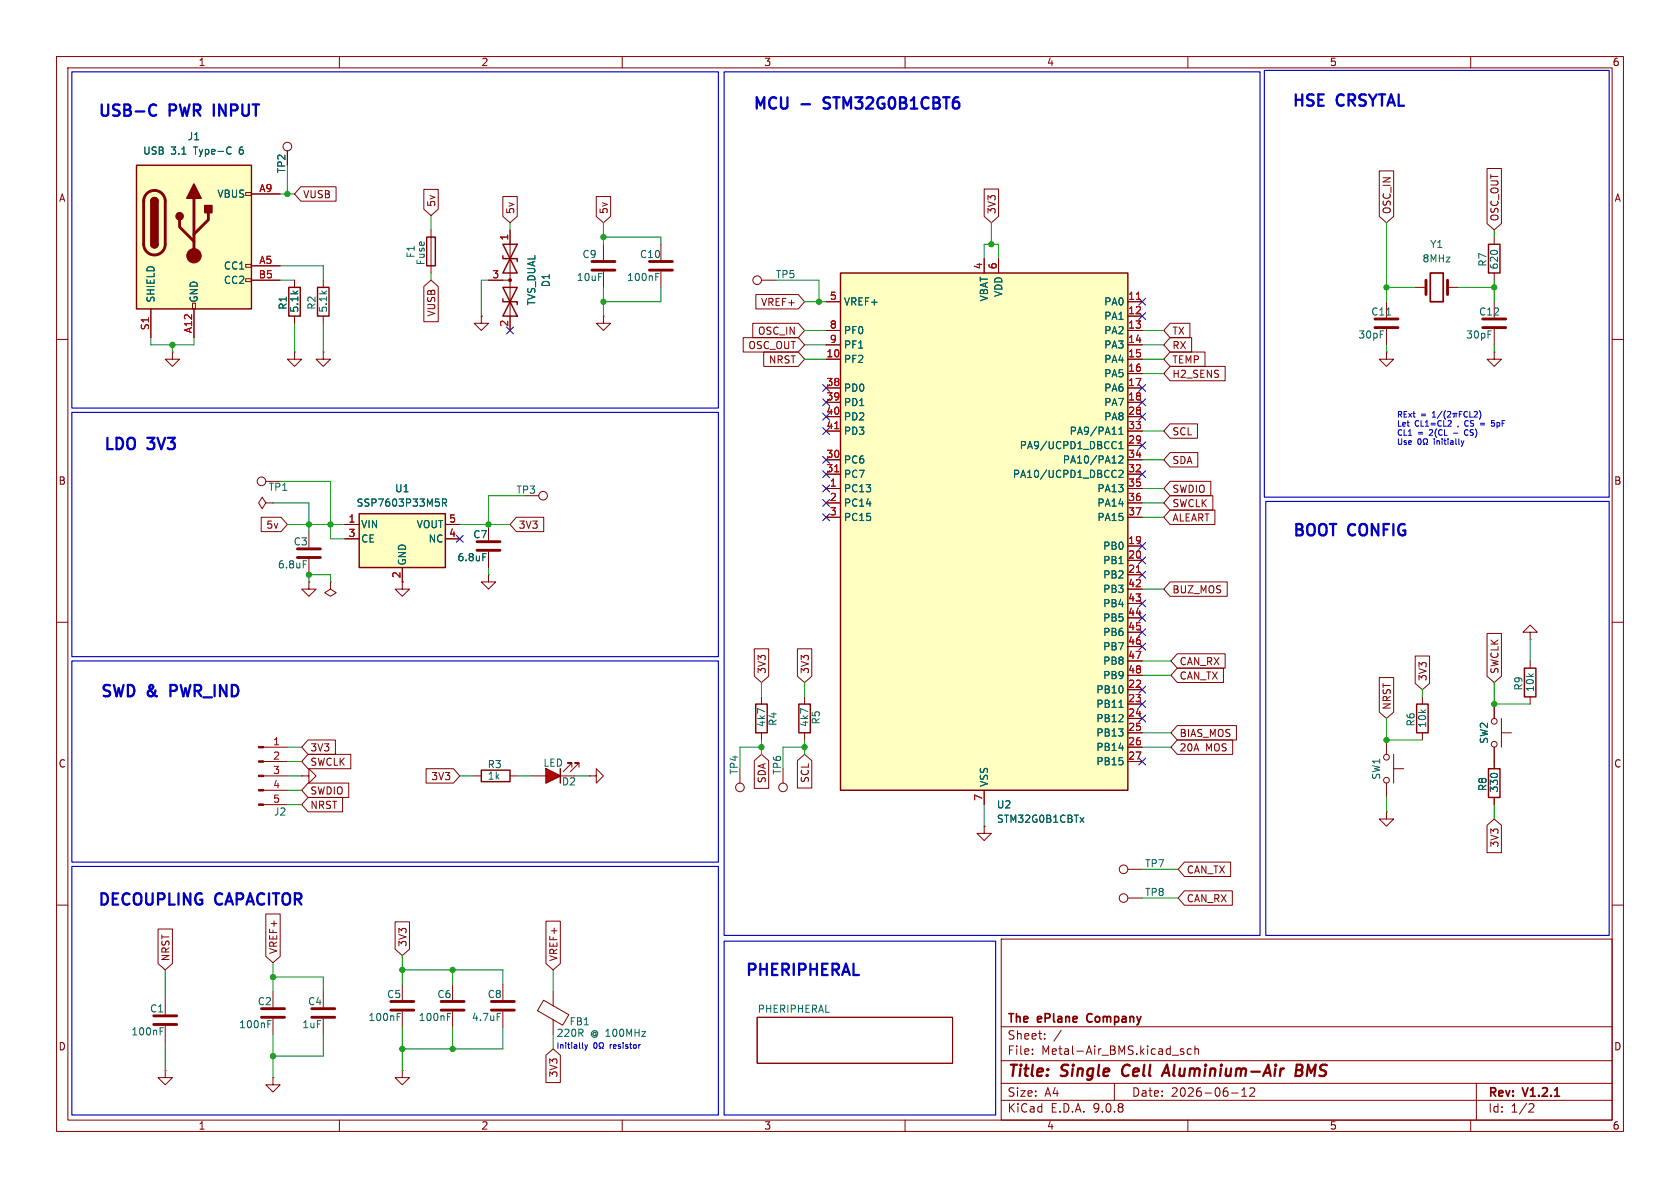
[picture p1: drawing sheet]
<svg xmlns="http://www.w3.org/2000/svg" width="297mm" height="210mm" viewBox="0 0 297 210" stroke-linecap="round" stroke-linejoin="round" font-family="sans-serif">
<g fill="none" stroke="#840000" stroke-width=".18">
<path d="M10 10h277v190h-277zM12 12h273v186h-273zM60 10v2M110 10v2M160 10v2M210 10v2M260 10v2M76.2 40.6v7.7M86.4 49.5h3.8M90.2 40.6v17.8M106.7 55.9v1.3h1.2l-1.2 1.2-1.3-1.2h1.3M106.7 55.9h.1"/>
<path d="M106.7 43.2v2.8M106.7 48v2.8M116.8 43.2v2.8M116.8 48v2.8M245.1 53.3v2.8M245.1 58.2v2.8M250.2 50.8h1.9M255.9 50.8h1.9M264.2 41.9v1.3M264.2 48.3v1.2M264.2 53.3v2.8M264.2 58.2v2.8"/>
<path d="M10 60h2M264.2 62.2v1.3h1.2l-1.2 1.3-1.3-1.3h1.3M264.2 62.2h.1M285 60h2M10 110h2M71.1 102.9v1.2h1.3l-1.3 1.3-1.3-1.3h1.3M86.4 101.6v1.3h1.2l-1.2 1.2-1.3-1.2h1.3M86.4 101.6h.1M285 110h2M53.3 137.2h1.3v-1.3l1.3 1.3-1.3 1.2v-1.2M53.3 137.2h.1M10 160h2"/>
<path d="M29.2 176.5v2.8M48.3 175.3v2.8M57.1 175.3v2.8M71.1 174v2.8M71.1 178.8v2.8M133.9 179.8h34.5v8.2h-34.5zM177 166h108v32h-108zM285 160h2M29.2 189.2v1.3h1.3l-1.3 1.3-1.3-1.3h1.3M29.2 189.2h.1M29.2 181.4v2.8M48.3 180.1v2.8"/>
<path d="M57.1 180.1v2.8M60 198v2M71.1 189.2v1.3h1.3l-1.3 1.3-1.3-1.3h1.3M71.1 189.2h.1M110 198v2M160 198v2M177 194.5h108M177 191.5h108M177 187.5h108M177 181.5h108M182.5 186.3v.1M182.5 185.5v.1"/>
<path d="M184.7 183.6v.1M184.7 182.8v.1M187.6 182.1l-1.3 2M197 191.5v3M209.2 185.5l-.3-.1-.2 .2v.2l.5 .2v.3h-.5M210 198v2M210.6 185.5l-.4-.1-.3 .3v.4l.1 .2h.6M211.2 185.5l.3-.1 .3 .1 .1 .9M211.2 184.9v1.5M217.7 193.2h1.2M219.5 193.8h.9M219.5 192.7l.5-.4v1.5"/>
<path d="M221 192.4l.5-.1 .2 .1 .1 .3-.9 1.1h.9M260 198v2M261 191.5v6.5M270.5 195.1l.5 .1 .2 .3-1 1.1h1"/>
</g>
<path d="M198.7 188.5a1.27 1.27 0 0 0-.1 1.6M205.4 190.2l.9-2 .4 2M205.7 189.6h.9M229.1 189.2h.7M229.3 188.2h.6a.49 .49 0 0 1 .4 .5 .49 .49 0 0 1-.5 .5l.3 .1a.58 .58 0 0 1-.3 .9h-.8z" fill="none" stroke="#840000" stroke-width=".4"/>
<path d="M252.9 48.3h2.2v5h-2.2zM192.3 179.4l-.2 .4 .2 .7" fill="none" stroke="#840000" stroke-width=".3"/>
<path d="M75.4 41.9h1.6v5.1h-1.6zM88.9 43.2h2.5l-2.5 5.1h2.5zM88.9 45.2v.5h2.5v.5M88.9 52.8v.5h2.5v.5M88.9 50.8h2.5l-2.5 5.1h2.5zM263.1 43.2h2.1v5.1h-2.1z" fill="none" stroke="#840000" stroke-width=".25"/>
<circle cx="90.2" cy="49.5" r=".25" fill="#840000" stroke="#840000" stroke-width=".18"/>
<g fill="none" stroke="#840000" stroke-width=".51">
<path d="M104.6 46.2h4.1M104.6 47.8h4.1M114.8 46.2h4.1M114.8 47.8h4.1M243.1 56.4h4M243.1 57.9h4M252.1 49.5v2.6M255.9 49.5v2.6M262.1 56.4h4.1M262.1 57.9h4.1M27.2 179.6h4M46.2 178.3h4.1"/>
<path d="M46.2 179.8h4.1M55.1 178.3h4.1M55.1 179.8h4.1M69.1 177h4.1M69.1 178.6h4.1M27.2 181.1h4"/>
</g>
<path d="M115.9 48.9h.5M115.9 48.3h.6M245.1 55.7h.8M70.2 179.7h.4M70.2 179.1h.6M28.3 182.3h.4M28.3 181.7h.6M47.4 181h.4M47.4 180.4h.6" fill="none" stroke="#006464" stroke-width=".18"/>
<path d="M148.6 48.3h50.8v91.4h-50.8z" fill="#ffffc2"/>
<path d="M148.6 48.3h50.8v91.4h-50.8zM85.1 136.1h5.1v2.1h-5.1zM263.1 135.9h2.1v5.1h-2.1z" fill="none" stroke="#840000" stroke-width=".25"/>
<g fill="none" stroke="#840000" stroke-width=".18">
<path d="M50.8 26.7v2.5M134.6 49.5h2.6M146 53.3h2.6M146 58.4h2.6M174 45.7v2.6M176.5 45.7v2.6M199.4 53.3h2.5M199.4 58.4h2.5M199.4 55.9h2.5M146 61h2.6M146 63.5h2.6M146 68.6h2.6"/>
<path d="M146 71.1h2.6M146 73.7h2.6M146 76.2h2.6M199.4 61h2.5M199.4 63.5h2.5M199.4 68.6h2.5M199.4 71.1h2.5M199.4 73.7h2.5M199.4 76.2h2.5M199.4 66h2.5M199.4 78.7h2.5M146 81.3h2.6"/>
<path d="M146 83.8h2.6M146 86.4h2.6M146 88.9h2.6M146 91.4h2.6M199.4 81.3h2.5M199.4 83.8h2.5M199.4 86.4h2.5M199.4 88.9h2.5M199.4 91.4h2.5M199.4 96.5h2.5M199.4 99.1h2.5M199.4 101.6h2.5"/>
<path d="M199.4 104.1h2.5M199.4 106.7h2.5M199.4 109.2h2.5M199.4 111.8h2.5M199.4 114.3h2.5M199.4 116.8h2.5M199.4 119.4h2.5M46.6 132.1h4.2M46.6 134.6h4.2M46.6 137.2h4.2M46.6 139.7h4.2M83.8 137.2h1.3"/>
<path d="M90.2 137.2h1.2M174 139.7v2.5M199.4 121.9h2.5M199.4 124.5h2.5M199.4 127h2.5M199.4 129.5h2.5M199.4 132.1h2.5M199.4 134.6h2.5M245.1 130.8v2.6M245.1 138.4v2.6M246.4 135.9h1.8M246.4 133.4v5"/>
<path d="M264.2 134.6v1.3M46.6 142.2h4.2M245.1 143.5v1.3h1.3l-1.3 1.3-1.3-1.3h1.3M245.1 143.5h.1M264.2 141v1.2M80 174v2.8M80 178.8v2.8M88.9 174v2.8M88.9 178.8v2.8M96.1 176.8l4.5 2.6-1.1 1.8-4.5-2.5zM97.8 175.3v2.5M48.3 190.5v1.3h-1.3l1.3 1.2 1.2-1.2h-1.2"/>
<path d="M48.3 190.5h.1M97.8 180.3v2.6"/>
<circle cx="50.8" cy="25.9" r=".76"/>
<circle cx="133.9" cy="49.5" r=".76"/>
<circle cx="245.1" cy="133.9" r=".51"/>
<circle cx="245.1" cy="137.9" r=".51"/>
</g>
<path d="M200.9 52.9h.7M147.6 75.8h.7M147.6 83.4h.7M200.9 101.2h.7" fill="none" stroke="#a90000" stroke-width=".18"/>
<g fill="none" stroke="#006464" stroke-width=".18">
<path d="M197.1 78l.2 .2M197.3 79.2l-.2 .1M197.8 76.8h.7M197.8 75.9l.4-.4v1.3M197.8 78.4l.4-.4v1.3M197.8 79.3h.7M197.3 83.2v.1M197.3 84.3h.1M197.8 80.7l.5-.1 .2 .4-.7 .9h.7M197.8 83.3l.5-.2 .2 .4-.7 .9h.7M197.8 125h.7M190.9 144.5l.7 .9"/>
<path d="M191.6 144.5l-.7 .9M79.1 179.1h.6M79.1 179.7h.4M87.9 179.1h.6"/>
</g>
<path d="M78 177h4M78 178.6h4M86.9 177h4M86.9 178.6h4" fill="none" stroke="#840000" stroke-width=".51"/>
<g fill="#840000" stroke="#840000" stroke-width=".18">
<path d="M45.7 132h.9v.2h-.9z"/>
<path d="M45.7 134.5h.9v.2h-.9z"/>
<path d="M45.7 137h.9v.3h-.9z"/>
<path d="M45.7 139.6h.9v.2h-.9z"/>
<path d="M45.7 142.1h.9v.3h-.9z"/>
</g>
<path d="M96.5 135.9l2.6 1.3-2.6 1.2z" fill="#f00"/>
<g fill="none" stroke="#840000" stroke-width=".18">
<path d="M52.1 49.5v1.3M52.1 55.9v1.3M52.1 62.2v1.3h1.2l-1.2 1.3-1.3-1.3h1.3M52.1 62.2h.1M245.1 62.2v1.3h1.3l-1.3 1.3-1.3-1.3h1.3M245.1 62.2h.1M47 88.9l-.6-1-.7 1 .7 1 .6-1h1.3M48.3 88.9h.1M94 137.2h5.1M101.1 135.6v-.7h-.8h.8l-1.5 1.5M102.4 135.6v-.7h-.8h.8l-1.6 1.5M104.1 137.2h1.3v-1.3l1.3 1.3-1.3 1.2v-1.2"/>
<path d="M104.1 137.2h.1"/>
<circle cx="46.2" cy="85.1" r=".76"/>
</g>
<path d="M51.1 50.8h2v5.1h-2zM96.5 135.9l2.6 1.3-2.6 1.2zM99.1 135.9v2.5" fill="none" stroke="#840000" stroke-width=".25"/>
<path d="M24.1 29.2h20.3v25.4h-20.3z" fill="#ffffc2"/>
<g fill="none" stroke="#840000" stroke-width=".18">
<path d="M43.4 34h1v.5h-1zM44.4 34.3h5.1M26.7 54.6v5.1M34 53.6h.5v1h-.5zM34.3 54.6v5.1M43.4 46.7h1v.5h-1zM43.4 49.3h1v.5h-1zM44.4 47h5.1M44.4 49.5h5.1M57.1 49.5v1.3M57.1 55.9v1.3M85.1 55.9v1.3h-1.3l1.3 1.2 1.3-1.2h-1.3"/>
<path d="M85.1 55.9h.1M30.5 62.2v1.3h1.2l-1.2 1.3-1.3-1.3h1.3M30.5 62.2h.1M57.1 62.2v1.3h1.3l-1.3 1.3-1.2-1.3h1.2M57.1 62.2h.1M54.6 94v2.8M54.6 98.8v2.8M86.4 92.7v2.8M86.4 97.5v2.8M92.7 87.6h2.5M54.6 102.9v1.2h1.3l-1.3 1.3-1.3-1.3h1.3M54.6 102.9h.1"/>
<path d="M58.4 102.9v1.2l1 .7-1 .6-1-.6 1-.7M58.4 102.9h.1"/>
<circle cx="96" cy="87.6" r=".76"/>
</g>
<path d="M24.1 29.2h20.3v25.4h-20.3zM26.7 35.6a.64 .64 0 0 1 .6-.7 .64 .64 0 0 1 .6 .7M26.7 43.2a.64 .64 0 0 0 .6 .6 .64 .64 0 0 0 .6-.6M56.1 50.8h2.1v5.1h-2.1z" fill="none" stroke="#840000" stroke-width=".25"/>
<path d="M26 34.2a1.9 1.9 0 0 1 2-.4 1.9 1.9 0 0 1 1.2 1.8v7.6a1.91 1.91 0 0 1-1.9 1.9 1.91 1.91 0 0 1-1.9-1.9v-7.8l.2-.6zM31.7 38.9v1.2l2.6 2.6M34.3 35.1v10.1M36.8 37.6v1.3l-2.5 2.5M52.6 97h4M52.6 98.6h4M84.3 95.8h4.1M84.3 97.3h4.1" fill="none" stroke="#840000" stroke-width=".51"/>
<g fill="#840000" stroke="#840000" stroke-width=".25">
<path d="M26.7 35.6h1.2v7.6h-1.2z"/>
<path d="M26.9 35.1a.64 .64 0 0 1 .6-.1 .64 .64 0 0 1 .4 .6h-1.2z"/>
<path d="M26.7 43.2h1.2a.64 .64 0 0 1-.6 .6 .64 .64 0 0 1-.6-.6z"/>
<path d="M34.3 32.5l1.3 2.6h-2.6z"/>
<path d="M36.2 36.3h1.3v1.3h-1.3z"/>
<circle cx="31.7" cy="38.2" r=".63"/>
</g>
<circle cx="34.3" cy="45.2" r="1.27" fill="#840000" stroke="#840000" stroke-width=".18"/>
<path d="M40.6 26l.3 .1M40.9 27.1l-.3 .1M53.6 99.1h.6M85.4 97.9h.6" fill="none" stroke="#006464" stroke-width=".18"/>
<path d="M63.5 90.8h15.2v9.5h-15.2z" fill="#ffffc2"/>
<path d="M63.5 90.8h15.2v9.5h-15.2zM269.5 118.1h2v5.1h-2zM133.6 124.5h2v5h-2zM141.2 124.5h2.1v5h-2.1zM250.4 124.5h2.1v5h-2.1z" fill="none" stroke="#840000" stroke-width=".25"/>
<g fill="none" stroke="#840000" stroke-width=".18">
<path d="M44.4 34.3h5.1M50.8 26.7v2.5M53.2 33h6.2v2.6h-6.2l-1.1-1.3zM74.9 33.5h2.6v3.5l-1.3 1.1-1.3-1.1zM88.9 34.7h2.5v3.6l-1.2 1.1-1.3-1.1zM105.4 34.7h2.6v3.6l-1.3 1.1-1.3-1.1zM174 33.4h2.5v4.9l-1.2 1.1-1.3-1.1zM243.8 30.2h2.6v8.1l-1.3 1.1-1.3-1.1zM262.9 29.8h2.5v9.7l-1.2 1.1-1.3-1.1zM26.7 54.6v5.1M34.3 54.6v5.1M44.4 49.5h5.1"/>
<path d="M44.4 47h5.1M52.1 49.5v1.3M52.1 55.9v1.3M74.9 50.6l1.3-1.1 1.3 1.1v6.3h-2.6zM85.1 55.9h.1M86.4 49.5h2.5M90.2 40.6v2.6M90.2 55.9v2.5M131.4 59.7h9.7l1.1 1.3-1.1 1.2h-9.7zM133.1 57.1h8l1.1 1.3-1.1 1.3h-8zM133.6 52.1h7.5l1.1 1.2-1.1 1.3h-7.5zM146 53.3h2.6"/>
<path d="M146 58.4h2.6M174 45.7v2.6M176.5 45.7v2.6M199.4 53.3h2.5M199.4 58.4h2.5M199.4 55.9h2.5M206.9 57.1h3.5v2.6h-3.5l-1.2-1.3zM206.9 59.7h3.8v2.5h-3.8l-1.2-1.2zM135 62.2h6.1l1.1 1.3-1.1 1.3h-6.1zM146 61h2.6M146 63.5h2.6M146 68.6h2.6"/>
<path d="M146 71.1h2.6M146 73.7h2.6M146 76.2h2.6M199.4 61h2.5M199.4 63.5h2.5M199.4 68.6h2.5M199.4 71.1h2.5M199.4 73.7h2.5M199.4 76.2h2.5M199.4 66h2.5M199.4 78.7h2.5M206.9 74.9h4.8v2.6h-4.8l-1.2-1.3z"/>
<path d="M206.9 62.2h6.1v2.6h-6.1l-1.2-1.3zM206.9 64.8h9.7v2.5h-9.7l-1.2-1.3zM46.2 91.4h3.5l1.1 1.3-1.1 1.3h-3.5zM61 92.7h2.5M61 95.3h2.5M78.7 92.7h2.6M78.7 95.3h2.6M86.4 92.7v2.8M86.4 97.5v2.8M91.3 91.4h4.8v2.6h-4.8l-1.1-1.3zM146 81.3h2.6M146 83.8h2.6"/>
<path d="M146 86.4h2.6M146 88.9h2.6M146 91.4h2.6M199.4 81.3h2.5M199.4 83.8h2.5M199.4 86.4h2.5M199.4 88.9h2.5M199.4 91.4h2.5M199.4 96.5h2.5M199.4 99.1h2.5M206.9 80h4.9v2.6h-4.9l-1.2-1.3zM206.9 85.1h7.2v2.5h-7.2l-1.2-1.2z"/>
<path d="M206.9 87.6h7.5v2.6h-7.5l-1.2-1.3zM206.9 90.2h7.9v2.5h-7.9l-1.2-1.3zM71.1 100.3v2.6M133.3 114.7h2.6v4.8l-1.3 1.2-1.3-1.2zM141 114.7h2.5v4.8l-1.3 1.2-1.2-1.2zM199.4 101.6h2.5M199.4 104.1h2.5M199.4 106.7h2.5M199.4 109.2h2.5M199.4 111.8h2.5M199.4 114.3h2.5M199.4 116.8h2.5"/>
<path d="M199.4 119.4h2.5M206.9 102.9h10.1v2.5h-10.1l-1.2-1.3zM208.1 118.1h8.2v2.6h-8.2l-1.1-1.3zM208.1 115.6h8.5v2.5h-8.5l-1.1-1.3zM243.8 119.8h2.6v6.1l-1.3 1.1-1.3-1.1zM250.2 116h2.5v4.8l-1.2 1.1-1.3-1.1zM262.9 112h2.5v7.5l-1.2 1.2-1.3-1.2zM270.5 111.8h1.3l-1.3-1.3-1.3 1.3h1.3v1.2M270.5 113h.1M270.5 116.8v1.3M54.5 138.4h7.2v2.6h-7.2l-1.2-1.3zM54.5 133.3h7.5v2.6h-7.5l-1.2-1.3z"/>
<path d="M54.5 130.8h4.8v2.6h-4.8l-1.2-1.3zM75.3 135.9h4.9l1.1 1.3-1.1 1.2h-4.9zM130.8 135.9v2.5M133.3 134.5l1.3-1.1 1.3 1.1v4.9h-2.6zM134.6 123.2v1.3M134.6 129.5v1.3M138.4 135.9v2.5M141 134.5l1.2-1.1 1.3 1.1v4.8h-2.5zM142.2 123.2v1.3M142.2 129.5v1.3M174 139.7v2.5M199.4 129.5h2.5"/>
<path d="M199.4 121.9h2.5M199.4 124.5h2.5M199.4 127h2.5M199.4 132.1h2.5M199.4 134.6h2.5M208.1 128.3h10.5v2.5h-10.5l-1.1-1.3zM208.1 130.8h9.8v2.6h-9.8l-1.1-1.3zM251.5 123.2v1.3M251.5 129.5v1.3M264.2 124.5v2.5M264.2 132.1v3.8M265.4 129.5h1.8"/>
<path d="M265.4 127v5.1M270.5 123.2v1.3M54.5 141h6.1v2.5h-6.1l-1.2-1.3zM174 146.1v1.2h1.3l-1.3 1.3-1.3-1.3h1.3M174 146.1h.1M199.4 158.8h2.5M199.4 153.7h2.5M209.4 152.4h8.2v2.5h-8.2l-1.1-1.2zM209.4 157.5h8.5v2.5h-8.5l-1.1-1.2zM262.9 145.9l1.3-1.1 1.2 1.1v4.8h-2.5zM264.2 141v1.2M27.9 164.2h2.6v6.1l-1.3 1.2-1.3-1.2z"/>
<path d="M47 161.6h2.5v7.5l-1.2 1.1-1.3-1.1zM69.8 163h2.6v4.8l-1.3 1.1-1.3-1.1zM96.5 162.8h2.6v7.5l-1.3 1.2-1.3-1.2zM96.5 186.5l1.3-1.1 1.3 1.1v4.9h-2.6z"/>
<circle cx="130.8" cy="139.2" r=".76"/>
<circle cx="138.4" cy="139.2" r=".76"/>
<circle cx="264.2" cy="131.6" r=".51"/>
<circle cx="264.2" cy="127.5" r=".51"/>
<circle cx="198.6" cy="153.7" r=".76"/>
<circle cx="198.6" cy="158.7" r=".76"/>
</g>
<g fill="none" stroke="#006464" stroke-width=".18">
<path d="M40.6 26l.3 .1M40.9 27.1l-.3 .1M197.1 78l.2 .2M197.3 79.2l-.2 .1M197.8 76.8h.7M197.8 75.9l.4-.4v1.3M197.8 78.4l.4-.4v1.3M197.8 79.3h.7M78.2 88.9l.6-.1 .2-.2-.1-.3-.7-.1v1.3M78.5 88.9l.5 .6M85.4 97.9h.6M197.3 83.2v.1"/>
<path d="M197.3 84.3h.1M197.8 80.7l.5-.1 .2 .4-.7 .9h.7M197.8 83.3l.5-.2 .2 .4-.7 .9h.7M197.8 125h.7M190.9 144.5l.7 .9M191.6 144.5l-.7 .9"/>
</g>
<g fill="none" stroke="#009600" stroke-width=".18">
<path d="M49.5 34.3h2.6M50.8 29.2v5.1M76.2 38.1v2.5M90.2 39.4v1.2M106.7 39.4v3.8M175.3 39.4v3.8M245.1 39.4v13.9M26.7 59.7v1.3h7.6v-1.3M49.5 47h7.6v2.5M49.5 49.5h2.6M52.1 57.2v5M57.1 57.2v5"/>
<path d="M76.2 48.3v1.2M86.4 49.5h-1.3v6.4M106.7 50.8v5.1M106.7 41.9h10.1v1.3M116.8 50.8v2.5h-10.1M137.2 49.5h7.6v3.8M142.2 58.4h3.8M142.2 53.3h3.8M174 45.7v-2.5h2.5v2.5M201.9 58.4h3.8M245.1 50.8h5.1M257.8 50.8h6.4"/>
<path d="M264.2 40.6v1.3M264.2 49.5v3.8M30.5 61v1.2M142.2 61h3.8M142.2 63.5h3.8M201.9 61h3.8M201.9 63.5h3.8M201.9 66h3.8M201.9 76.2h3.8M245.1 61v1.2M264.2 61v1.2M48.3 88.9h6.3v5.1"/>
<path d="M49.5 85.1h8.9v10.2h2.6M50.8 92.7h10.2M81.3 92.7h8.9M92.7 87.6h-6.3v5.1M201.9 88.9h3.8M201.9 91.4h3.8M201.9 86.4h3.8M201.9 81.3h3.8M54.6 102.9v-1.3h3.8v1.3M86.4 100.3v1.3M201.9 119.4h5.1M201.9 104.1h3.8"/>
<path d="M201.9 116.8h5.1M270.5 113v3.8M50.8 132.1h2.5M50.8 137.2h2.5M50.8 139.7h2.5M50.8 134.6h2.5M81.3 137.2h2.5M91.4 137.2h2.6M101.6 137.2h2.5M134.6 132.1h-3.8v3.8M134.6 120.7v2.5M134.6 130.8v2.6"/>
<path d="M142.2 132.1h-3.8v3.8M142.2 120.7v2.5M142.2 130.8v2.6M201.9 132.1h5.1M201.9 129.5h5.1M245.1 127v3.8h6.4M251.5 121.9v1.3M264.2 120.7v3.8h6.3M50.8 142.2h2.5M174 142.2v3.9M201.9 153.7h6.4M201.9 158.8h6.4"/>
<path d="M245.1 141v2.5M264.2 142.2v2.6M29.2 171.5v5M48.3 172.7h8.8v2.6M48.3 170.2v5.1M71.1 168.9v5.1M71.1 171.5h17.8v2.5M80 171.5v2.5M97.8 171.5v3.8M29.2 184.2v5M48.3 182.9v7.6M57.1 182.9v3.8h-8.8"/>
<path d="M71.1 181.6v7.6M80 181.6v3.8M88.9 181.6v3.8h-17.8M97.8 182.9v2.5"/>
</g>
<g fill="none" stroke="#000084" stroke-width=".18">
<path d="M89.6 57.8l1.2 1.2M90.8 57.8l-1.2 1.2M201.3 52.7l1.2 1.2M201.3 55.3l1.2 1.2M202.5 52.7l-1.2 1.2M202.5 55.3l-1.2 1.2M145.4 68l1.3 1.2M145.4 75.6l1.3 1.2M145.4 73.1l1.3 1.2M145.4 70.5l1.3 1.2M146.7 68l-1.3 1.2M146.7 75.6l-1.3 1.2"/>
<path d="M146.7 73.1l-1.3 1.2M146.7 70.5l-1.3 1.2M201.3 73.1l1.2 1.2M201.3 70.5l1.2 1.2M201.3 68l1.2 1.2M201.3 78.1l1.2 1.2M202.5 73.1l-1.2 1.2M202.5 70.5l-1.2 1.2M202.5 68l-1.2 1.2M202.5 78.1l-1.2 1.2M80.7 94.6l1.2 1.3M81.9 94.6l-1.2 1.3"/>
<path d="M145.4 90.8l1.3 1.2M145.4 88.3l1.3 1.2M145.4 85.8l1.3 1.2M145.4 80.7l1.3 1.2M145.4 83.2l1.3 1.2M146.7 90.8l-1.3 1.2M146.7 88.3l-1.3 1.2M146.7 85.8l-1.3 1.2M146.7 80.7l-1.3 1.2M146.7 83.2l-1.3 1.2M201.3 95.9l1.2 1.2M201.3 83.2l1.2 1.2"/>
<path d="M201.3 98.5l1.2 1.2M202.5 95.9l-1.2 1.2M202.5 83.2l-1.2 1.2M202.5 98.5l-1.2 1.2M201.3 108.6l1.2 1.2M201.3 111.2l1.2 1.2M201.3 113.7l1.2 1.2M201.3 101l1.2 1.2M201.3 106.1l1.2 1.2M202.5 108.6l-1.2 1.2M202.5 111.2l-1.2 1.2M202.5 113.7l-1.2 1.2"/>
<path d="M202.5 101l-1.2 1.2M202.5 106.1l-1.2 1.2M201.3 123.9l1.2 1.2M201.3 134l1.2 1.2M201.3 126.4l1.2 1.2M201.3 121.3l1.2 1.2M202.5 123.9l-1.2 1.2M202.5 134l-1.2 1.2M202.5 126.4l-1.2 1.2M202.5 121.3l-1.2 1.2"/>
</g>
<g fill="none" stroke="#0000c2" stroke-width=".18">
<path d="M250.7 77.7l.2-.1a.53 .53 0 0 1 .3 .5 .53 .53 0 0 1-.3 .5l-.2-.4zM251.6 78.6h.2v-.2a.43 .43 0 0 1-.2-.6 .43 .43 0 0 1 .6-.2l.2 .5-.3 .5h.3M253.2 73.7h.6M253.2 73l.3-.3v1M254.9 72.7l-.8 1.3M255.6 72.6a1.15 1.15 0 0 0 0 1.5M255.9 72.8l.4-.1 .2 .3-.7 .7h.7M256.5 74.4v.4l-.6 .5h.7M256.9 76.6h.8M257.1 73.1v.5l-.2 .1M257.4 73.1v.6M257.6 73.1h-.6l-.2 .1"/>
<path d="M258 73.2h.3M258.3 77.9l.3 .7M258.5 72.7h-.5v1M258.6 78.6l-.3 .3M258.8 77.9l-.2 .7M259 74.5l-.1 .3 .1 .4M259.1 76a.57 .57 0 0 0 .1 1M259.4 72.8a.44 .44 0 0 0-.6 .4 .44 .44 0 0 0 .6 .4M259.8 72.7v1h.5M260.6 72.8l.4-.1 .2 .3-.6 .7h.6M261.5 72.6a1.15 1.15 0 0 1 0 1.5M261.7 74.8h.8"/>
<path d="M261.7 75.1h.8M264.2 74.3h-.5v.5l.3-.1 .2 .2M264.2 75.2l-.2 .1h-.3M103 185.3h.1M103.4 184.7l.2 .6M103.6 185.3l-.2 .4M103.9 184.7l-.3 .6M105.1 184.4l.1-.1a.53 .53 0 0 1 .4 .5 .53 .53 0 0 1-.4 .5l-.2-.4zM105.9 185.3h.3v-.2a.43 .43 0 0 1-.3-.5 .43 .43 0 0 1 .6-.2l.2 .5-.3 .4h.3M113.2 184.7h-.2"/>
</g>
<path d="M26.8 18.6a.7 .7 0 0 1 .8 .1M141.7 18.4h1.5M27.6 20.3a.7 .7 0 0 1-.8 .1" fill="none" stroke="#0000c2" stroke-width=".4"/>
<path d="M12.7 12.7h114.3v59.4h-114.3zM128 12.7h94.8v152.7h-94.8zM223.5 12.4h61v75.5h-61zM12.7 72.9h114.3v43.2h-114.3zM223.8 88.6h60.7v76.8h-60.7zM12.7 116.8h114.3v35.6h-114.3zM12.7 153.2h114.3v43.9h-114.3zM128 166.4h48v30.7h-48z" fill="none" stroke="#0000c2" stroke-width=".2"/>
<path d="M200.9 52.9h.7M147.6 75.8h.7M147.6 83.4h.7M200.9 101.2h.7" fill="none" stroke="#a90000" stroke-width=".18"/>
<g fill="#009600" stroke="#009600" stroke-width=".18">
<circle cx="142.2" cy="132.1" r=".46"/>
<circle cx="134.6" cy="132.1" r=".46"/>
<circle cx="264.2" cy="124.5" r=".46"/>
<circle cx="245.1" cy="130.8" r=".46"/>
<circle cx="175.3" cy="43.2" r=".46"/>
<circle cx="144.8" cy="53.3" r=".46"/>
<circle cx="264.2" cy="50.8" r=".46"/>
<circle cx="245.1" cy="50.8" r=".46"/>
<circle cx="106.7" cy="41.9" r=".46"/>
<circle cx="54.6" cy="101.6" r=".46"/>
<circle cx="106.7" cy="53.3" r=".46"/>
<circle cx="86.4" cy="92.7" r=".46"/>
<circle cx="58.4" cy="92.7" r=".46"/>
<circle cx="71.1" cy="185.4" r=".46"/>
<circle cx="71.1" cy="171.5" r=".46"/>
<circle cx="80" cy="171.5" r=".46"/>
<circle cx="80" cy="185.4" r=".46"/>
<circle cx="30.5" cy="61" r=".46"/>
<circle cx="50.8" cy="34.3" r=".46"/>
<circle cx="54.6" cy="92.7" r=".46"/>
<circle cx="48.3" cy="172.7" r=".46"/>
<circle cx="48.3" cy="186.7" r=".46"/>
</g>
<g font-size="2.8" fill="#0000c2">
<text x="17.1" y="21.2">USB-C</text>
<text x="29.9" y="21.2">PWR</text>
<text x="38.5" y="21.2">INPUT</text>
<text x="132.9" y="19.9">MCU</text>
<text x="146.4" y="19.9">STM32G0B1CBT6</text>
<text x="228.2" y="19.4">HSE</text>
<text x="236.3" y="19.4">CRSYTAL</text>
<text x="18.1" y="80.1">LDO</text>
<text x="26.1" y="80.1">3V3</text>
<text x="228.3" y="95.3">BOOT</text>
<text x="238.4" y="95.3">CONFIG</text>
<text x="17.5" y="123.8">SWD</text>
<text x="26.1" y="123.8">&amp;</text>
<text x="30.9" y="123.8">PWR_IND</text>
<text x="17.1" y="160.6">DECOUPLING</text>
<text x="38.1" y="160.6">CAPACITOR</text>
<text x="131.5" y="173.1">PHERIPHERAL</text>
</g>
<g font-size="2.8" fill="#840000">
<text x="178" y="190.9">Title:</text>
<text x="187.7" y="190.9">Single</text>
<text x="199.2" y="190.9">Cell</text>
<text x="207.4" y="190.9">Aluminium-Air</text>
<text x="231.5" y="190.9">BMS</text>
</g>
<g font-size="2.1" fill="#840000">
<text x="178" y="184">Sheet:</text>
<text x="178" y="181.2">The</text>
<text x="183.5" y="181.2">ePlane</text>
<text x="192.8" y="181.2">Company</text>
<text x="178" y="186.7">File:</text>
<text x="184.1" y="186.7">Metal-Air_BMS.kicad_sch</text>
<text x="178" y="196.9">KiCad</text>
<text x="178" y="194.1">Size:</text>
<text x="184.7" y="194.1">A4</text>
<text x="185.7" y="196.9">E.D.A.</text>
<text x="193.3" y="196.9">9.0.8</text>
<text x="200" y="194.1">Date:</text>
<text x="207" y="194.1">2026-06-12</text>
<text x="263" y="194.3">Rev:</text>
<text x="263" y="196.9">Id:</text>
<text x="267.1" y="196.9">1/2</text>
<text x="269.4" y="194.3">V1.2.1</text>
</g>
<g font-size="1.8" fill="#840000">
<text x="35" y="11.9">1</text>
<text x="85" y="11.9">2</text>
<text x="135" y="11.9">3</text>
<text x="185" y="11.9">4</text>
<text x="235" y="11.9">5</text>
<text x="285" y="11.9">6</text>
<text x="10.3" y="35.9">A</text>
<text x="53.5" y="35.2">VUSB</text>
<text x="285.3" y="35.9">A</text>
<text x="77.2" y="36.7" transform="rotate(-90 77.2 36.7)">5v</text>
<text x="91.1" y="37.9" transform="rotate(-90 91.1 37.9)">5v</text>
<text x="107.6" y="37.9" transform="rotate(-90 107.6 37.9)">5v</text>
<text x="176.2" y="37.9" transform="rotate(-90 176.2 37.9)">3V3</text>
<text x="246.1" y="37.9" transform="rotate(-90 246.1 37.9)">OSC_IN</text>
<text x="265.1" y="39.2" transform="rotate(-90 265.1 39.2)">OSC_OUT</text>
<text x="77.2" y="56.1" transform="rotate(-90 77.2 56.1)">VUSB</text>
<text x="133.9" y="59.4">OSC_IN</text>
<text x="134.4" y="54.3">VREF+</text>
<text x="207.2" y="59.4">TX</text>
<text x="132.2" y="61.9">OSC_OUT</text>
<text x="135.8" y="64.5">NRST</text>
<text x="207.2" y="61.9">RX</text>
<text x="207.2" y="64.5">TEMP</text>
<text x="207.2" y="67">H2_SENS</text>
<text x="207.2" y="77.2">SCL</text>
<text x="207.2" y="82.2">SDA</text>
<text x="10.3" y="85.9">B</text>
<text x="207.2" y="87.3">SWDIO</text>
<text x="207.2" y="89.9">SWCLK</text>
<text x="285.3" y="85.9">B</text>
<text x="47" y="93.7">5v</text>
<text x="91.6" y="93.7">3V3</text>
<text x="207.2" y="92.4">ALEART</text>
<text x="207.2" y="105.1">BUZ_MOS</text>
<text x="135.6" y="119.2" transform="rotate(-90 135.6 119.2)">3V3</text>
<text x="143.2" y="119.2" transform="rotate(-90 143.2 119.2)">3V3</text>
<text x="208.4" y="117.8">CAN_RX</text>
<text x="265.1" y="119.2" transform="rotate(-90 265.1 119.2)">SWCLK</text>
<text x="208.4" y="120.3">CAN_TX</text>
<text x="246.1" y="125.6" transform="rotate(-90 246.1 125.6)">NRST</text>
<text x="252.4" y="120.5" transform="rotate(-90 252.4 120.5)">3V3</text>
<text x="208.4" y="130.5">BIAS_MOS</text>
<text x="10.3" y="135.9">C</text>
<text x="54.8" y="135.6">SWCLK</text>
<text x="54.8" y="133">3V3</text>
<text x="208.4" y="133">20A</text>
<text x="213.1" y="133">MOS</text>
<text x="285.3" y="135.9">C</text>
<text x="54.8" y="143.2">NRST</text>
<text x="54.8" y="140.7">SWDIO</text>
<text x="76.1" y="138.1">3V3</text>
<text x="135.6" y="138.6" transform="rotate(-90 135.6 138.6)">SDA</text>
<text x="143.2" y="138.5" transform="rotate(-90 143.2 138.5)">SCL</text>
<text x="265.1" y="149.9" transform="rotate(-90 265.1 149.9)">3V3</text>
<text x="209.7" y="154.6">CAN_TX</text>
<text x="209.7" y="159.7">CAN_RX</text>
<text x="72.1" y="167.5" transform="rotate(-90 72.1 167.5)">3V3</text>
<text x="30.2" y="170" transform="rotate(-90 30.2 170)">NRST</text>
<text x="49.2" y="168.8" transform="rotate(-90 49.2 168.8)">VREF+</text>
<text x="98.7" y="170" transform="rotate(-90 98.7 170)">VREF+</text>
<text x="10.3" y="185.9">D</text>
<text x="285.3" y="185.9">D</text>
<text x="98.7" y="190.6" transform="rotate(-90 98.7 190.6)">3V3</text>
<text x="35" y="199.9">1</text>
<text x="85" y="199.9">2</text>
<text x="135" y="199.9">3</text>
<text x="185" y="199.9">4</text>
<text x="235" y="199.9">5</text>
<text x="285" y="199.9">6</text>
</g>
<g font-size="1.8" fill="#006464">
<text x="25.2" y="27.5">USB</text>
<text x="30.2" y="27.5">3.1</text>
<text x="33.1" y="25">J1</text>
<text x="34.4" y="27.5">Type-C</text>
<text x="42.6" y="27.5">6</text>
<text x="38.3" y="35.2">VBUS</text>
<text x="50.6" y="30.7" transform="rotate(-90 50.6 30.7)">TP2</text>
<text x="39.5" y="47.9">CC1</text>
<text x="73.5" y="45.7" transform="rotate(-90 73.5 45.7)">F1</text>
<text x="75.3" y="47" transform="rotate(-90 75.3 47)">Fuse</text>
<text x="102.9" y="45.8">C9</text>
<text x="113" y="45.8">C10</text>
<text x="251.4" y="46.6">8MHz</text>
<text x="252.7" y="44">Y1</text>
<text x="263" y="47.2" transform="rotate(-90 263 47.2)">R7</text>
<text x="265" y="47.7" transform="rotate(-90 265 47.7)">620</text>
<text x="27.5" y="53.6" transform="rotate(-90 27.5 53.6)">SHIELD</text>
<text x="35.2" y="53.6" transform="rotate(-90 35.2 53.6)">GND</text>
<text x="39.5" y="50.4">CC2</text>
<text x="97.4" y="50.9" transform="rotate(-90 97.4 50.9)">D1</text>
<text x="101.9" y="49.9">10uF</text>
<text x="110.8" y="49.9">100nF</text>
<text x="137.1" y="49.4">TP5</text>
<text x="174.9" y="53.4" transform="rotate(-90 174.9 53.4)">VBAT</text>
<text x="177.4" y="52.6" transform="rotate(-90 177.4 52.6)">VDD</text>
<text x="50.9" y="54.9" transform="rotate(-90 50.9 54.9)">R1</text>
<text x="52.9" y="55.4" transform="rotate(-90 52.9 55.4)">5.1k</text>
<text x="56" y="54.9" transform="rotate(-90 56 54.9)">R2</text>
<text x="58" y="55.4" transform="rotate(-90 58 55.4)">5.1k</text>
<text x="94.8" y="54.1" transform="rotate(-90 94.8 54.1)">TVS_DUAL</text>
<text x="149.1" y="54.2">VREF+</text>
<text x="149.1" y="59.3">PF0</text>
<text x="195.1" y="54.2">PA0</text>
<text x="195.1" y="56.7">PA1</text>
<text x="195.1" y="59.3">PA2</text>
<text x="242.3" y="56">C11</text>
<text x="261.4" y="56">C12</text>
<text x="149.1" y="61.8">PF1</text>
<text x="149.1" y="64.4">PF2</text>
<text x="195.1" y="61.8">PA3</text>
<text x="195.1" y="64.4">PA4</text>
<text x="240" y="60">30pF</text>
<text x="259.1" y="60">30pF</text>
<text x="149.1" y="69.4">PD0</text>
<text x="149.1" y="72">PD1</text>
<text x="195.1" y="66.9">PA5</text>
<text x="195.1" y="69.4">PA6</text>
<text x="195.1" y="72">PA7</text>
<text x="149.1" y="74.5">PD2</text>
<text x="149.1" y="77.1">PD3</text>
<text x="189" y="77.1">PA9/PA11</text>
<text x="195.1" y="74.5">PA8</text>
<text x="149.1" y="82.1">PC6</text>
<text x="180.2" y="79.6">PA9/UCPD1_DBCC1</text>
<text x="187.8" y="82.1">PA10/PA12</text>
<text x="47.4" y="87">TP1</text>
<text x="62.9" y="89.8">SSP7603P33M5R</text>
<text x="69.7" y="87.2">U1</text>
<text x="91.2" y="87.5">TP3</text>
<text x="149.1" y="84.7">PC7</text>
<text x="149.1" y="87.2">PC13</text>
<text x="149.1" y="89.8">PC14</text>
<text x="179" y="84.7">PA10/UCPD1_DBCC2</text>
<text x="193.9" y="87.2">PA13</text>
<text x="193.9" y="89.8">PA14</text>
<text x="63.8" y="93.6">VIN</text>
<text x="73.6" y="93.6">VOUT</text>
<text x="83.6" y="95.4">C7</text>
<text x="149.1" y="92.3">PC15</text>
<text x="193.9" y="92.3">PA15</text>
<text x="49" y="100.7">6.8uF</text>
<text x="51.8" y="96.6">C3</text>
<text x="63.8" y="96.1">CE</text>
<text x="72" y="100.1" transform="rotate(-90 72 100.1)">GND</text>
<text x="75.7" y="96.1">NC</text>
<text x="80.8" y="99.4">6.8uF</text>
<text x="194.9" y="97.4">PB0</text>
<text x="194.9" y="99.9">PB1</text>
<text x="194.9" y="102.5">PB2</text>
<text x="194.9" y="105">PB3</text>
<text x="194.9" y="107.5">PB4</text>
<text x="194.9" y="110.1">PB5</text>
<text x="194.9" y="112.6">PB6</text>
<text x="194.9" y="115.2">PB7</text>
<text x="194.9" y="117.7">PB8</text>
<text x="193.7" y="122.8">PB10</text>
<text x="193.7" y="125.3">PB11</text>
<text x="194.9" y="120.2">PB9</text>
<text x="269.3" y="122.2" transform="rotate(-90 269.3 122.2)">R9</text>
<text x="271.4" y="122.4" transform="rotate(-90 271.4 122.4)">10k</text>
<text x="135.5" y="128.6" transform="rotate(-90 135.5 128.6)">4k7</text>
<text x="137.5" y="128.4" transform="rotate(-90 137.5 128.4)">R4</text>
<text x="143.1" y="128.6" transform="rotate(-90 143.1 128.6)">4k7</text>
<text x="145.1" y="128.2" transform="rotate(-90 145.1 128.2)">R5</text>
<text x="193.7" y="127.9">PB12</text>
<text x="193.7" y="130.4">PB13</text>
<text x="250.3" y="128.5" transform="rotate(-90 250.3 128.5)">R6</text>
<text x="252.3" y="128.8" transform="rotate(-90 252.3 128.8)">10k</text>
<text x="263.2" y="131.6" transform="rotate(-90 263.2 131.6)">SW2</text>
<text x="86.1" y="136">R3</text>
<text x="96" y="135.7">LED</text>
<text x="130.7" y="137" transform="rotate(-90 130.7 137)">TP4</text>
<text x="138.3" y="137" transform="rotate(-90 138.3 137)">TP6</text>
<text x="193.7" y="132.9">PB14</text>
<text x="193.7" y="135.5">PB15</text>
<text x="244.2" y="137.9" transform="rotate(-90 244.2 137.9)">SW1</text>
<text x="86.1" y="138">1k</text>
<text x="99.2" y="139">D2</text>
<text x="174.9" y="139.2" transform="rotate(-90 174.9 139.2)">VSS</text>
<text x="176.1" y="143.1">U2</text>
<text x="263" y="139.9" transform="rotate(-90 263 139.9)">R8</text>
<text x="265" y="140.2" transform="rotate(-90 265 140.2)">330</text>
<text x="48.3" y="144.4">J2</text>
<text x="176.1" y="145.6">STM32G0B1CBTx</text>
<text x="202.3" y="153.5">TP7</text>
<text x="202.3" y="158.6">TP8</text>
<text x="26.4" y="179.2">C1</text>
<text x="45.5" y="177.9">C2</text>
<text x="54.4" y="177.9">C4</text>
<text x="68.3" y="176.6">C5</text>
<text x="77.2" y="176.6">C6</text>
<text x="86.1" y="176.6">C8</text>
<text x="133.9" y="179.1">PHERIPHERAL</text>
<text x="23.1" y="183.2">100nF</text>
<text x="42.2" y="182">100nF</text>
<text x="53.3" y="182">1uF</text>
<text x="65" y="180.7">100nF</text>
<text x="73.9" y="180.7">100nF</text>
<text x="83.3" y="180.7">4.7uF</text>
<text x="98.3" y="183.5">220R</text>
<text x="100.6" y="181.5">FB1</text>
<text x="104.4" y="183.5">@ 100MHz</text>
</g>
<g font-size="1.8" fill="#a90000">
<text x="45.7" y="34">A9</text>
<text x="45.7" y="46.7">A5</text>
<text x="89.9" y="42.6" transform="rotate(-90 89.9 42.6)">1</text>
<text x="173.7" y="47.7" transform="rotate(-90 173.7 47.7)">4</text>
<text x="176.3" y="47.7" transform="rotate(-90 176.3 47.7)">6</text>
<text x="45.6" y="49.3">B5</text>
<text x="86.9" y="49.3">3</text>
<text x="146.6" y="53.1">5</text>
<text x="199.3" y="53.1">11</text>
<text x="26.4" y="58.5" transform="rotate(-90 26.4 58.5)">S1</text>
<text x="34" y="59" transform="rotate(-90 34 59)">A12</text>
<text x="89.9" y="57.9" transform="rotate(-90 89.9 57.9)">2</text>
<text x="146.6" y="58.2">8</text>
<text x="199.3" y="55.6">12</text>
<text x="199.3" y="58.2">13</text>
<text x="146" y="63.2">10</text>
<text x="146.6" y="60.7">9</text>
<text x="199.3" y="60.7">14</text>
<text x="199.3" y="63.2">15</text>
<text x="199.3" y="65.8">16</text>
<text x="146" y="68.3">38</text>
<text x="146" y="70.9">39</text>
<text x="199.3" y="68.3">17</text>
<text x="199.3" y="70.9">18</text>
<text x="146" y="73.4">40</text>
<text x="146" y="75.9">41</text>
<text x="199.3" y="73.4">28</text>
<text x="199.3" y="75.9">33</text>
<text x="146" y="81">30</text>
<text x="146" y="83.6">31</text>
<text x="199.3" y="78.5">29</text>
<text x="199.3" y="81">34</text>
<text x="199.3" y="83.6">32</text>
<text x="146.6" y="86.1">1</text>
<text x="146.6" y="88.6">2</text>
<text x="199.3" y="86.1">35</text>
<text x="199.3" y="88.6">36</text>
<text x="61.5" y="92.5">1</text>
<text x="61.5" y="95">3</text>
<text x="79.3" y="92.5">5</text>
<text x="79.3" y="95">4</text>
<text x="146.6" y="91.2">3</text>
<text x="199.3" y="91.2">37</text>
<text x="199.3" y="96.3">19</text>
<text x="199.3" y="98.8">20</text>
<text x="199.3" y="101.3">21</text>
<text x="70.9" y="102.3" transform="rotate(-90 70.9 102.3)">2</text>
<text x="199.3" y="103.9">42</text>
<text x="199.3" y="106.4">43</text>
<text x="199.3" y="109">44</text>
<text x="199.3" y="111.5">45</text>
<text x="199.3" y="114">46</text>
<text x="199.3" y="116.6">47</text>
<text x="199.3" y="119.1">48</text>
<text x="199.3" y="121.7">22</text>
<text x="199.3" y="124.2">23</text>
<text x="48.2" y="131.8">1</text>
<text x="199.3" y="126.7">24</text>
<text x="199.3" y="129.3">25</text>
<text x="199.3" y="131.8">26</text>
<text x="48.2" y="134.4">2</text>
<text x="48.2" y="136.9">3</text>
<text x="199.3" y="134.4">27</text>
<text x="48.2" y="139.4">4</text>
<text x="48.2" y="142">5</text>
<text x="173.7" y="141.7" transform="rotate(-90 173.7 141.7)">7</text>
</g>
<g font-size="1.4" fill="#0000c2">
<text x="246.9" y="74">RExt</text>
<text x="246.9" y="75.6">Let</text>
<text x="246.9" y="77.2">CL1</text>
<text x="250.1" y="75.6">CL1=CL2</text>
<text x="250.7" y="77.2">=</text>
<text x="251.2" y="74">=</text>
<text x="252.9" y="77.2">2(CL</text>
<text x="257.9" y="75.6">,</text>
<text x="259.4" y="75.6">CS</text>
<text x="259.6" y="77.2">CS)</text>
<text x="264.7" y="75.6">5pF</text>
<text x="246.9" y="78.8">Use</text>
<text x="253.7" y="78.8">initially</text>
<text x="98.3" y="185.6">Initially</text>
<text x="108.1" y="185.6">resistor</text>
</g>
</svg>
